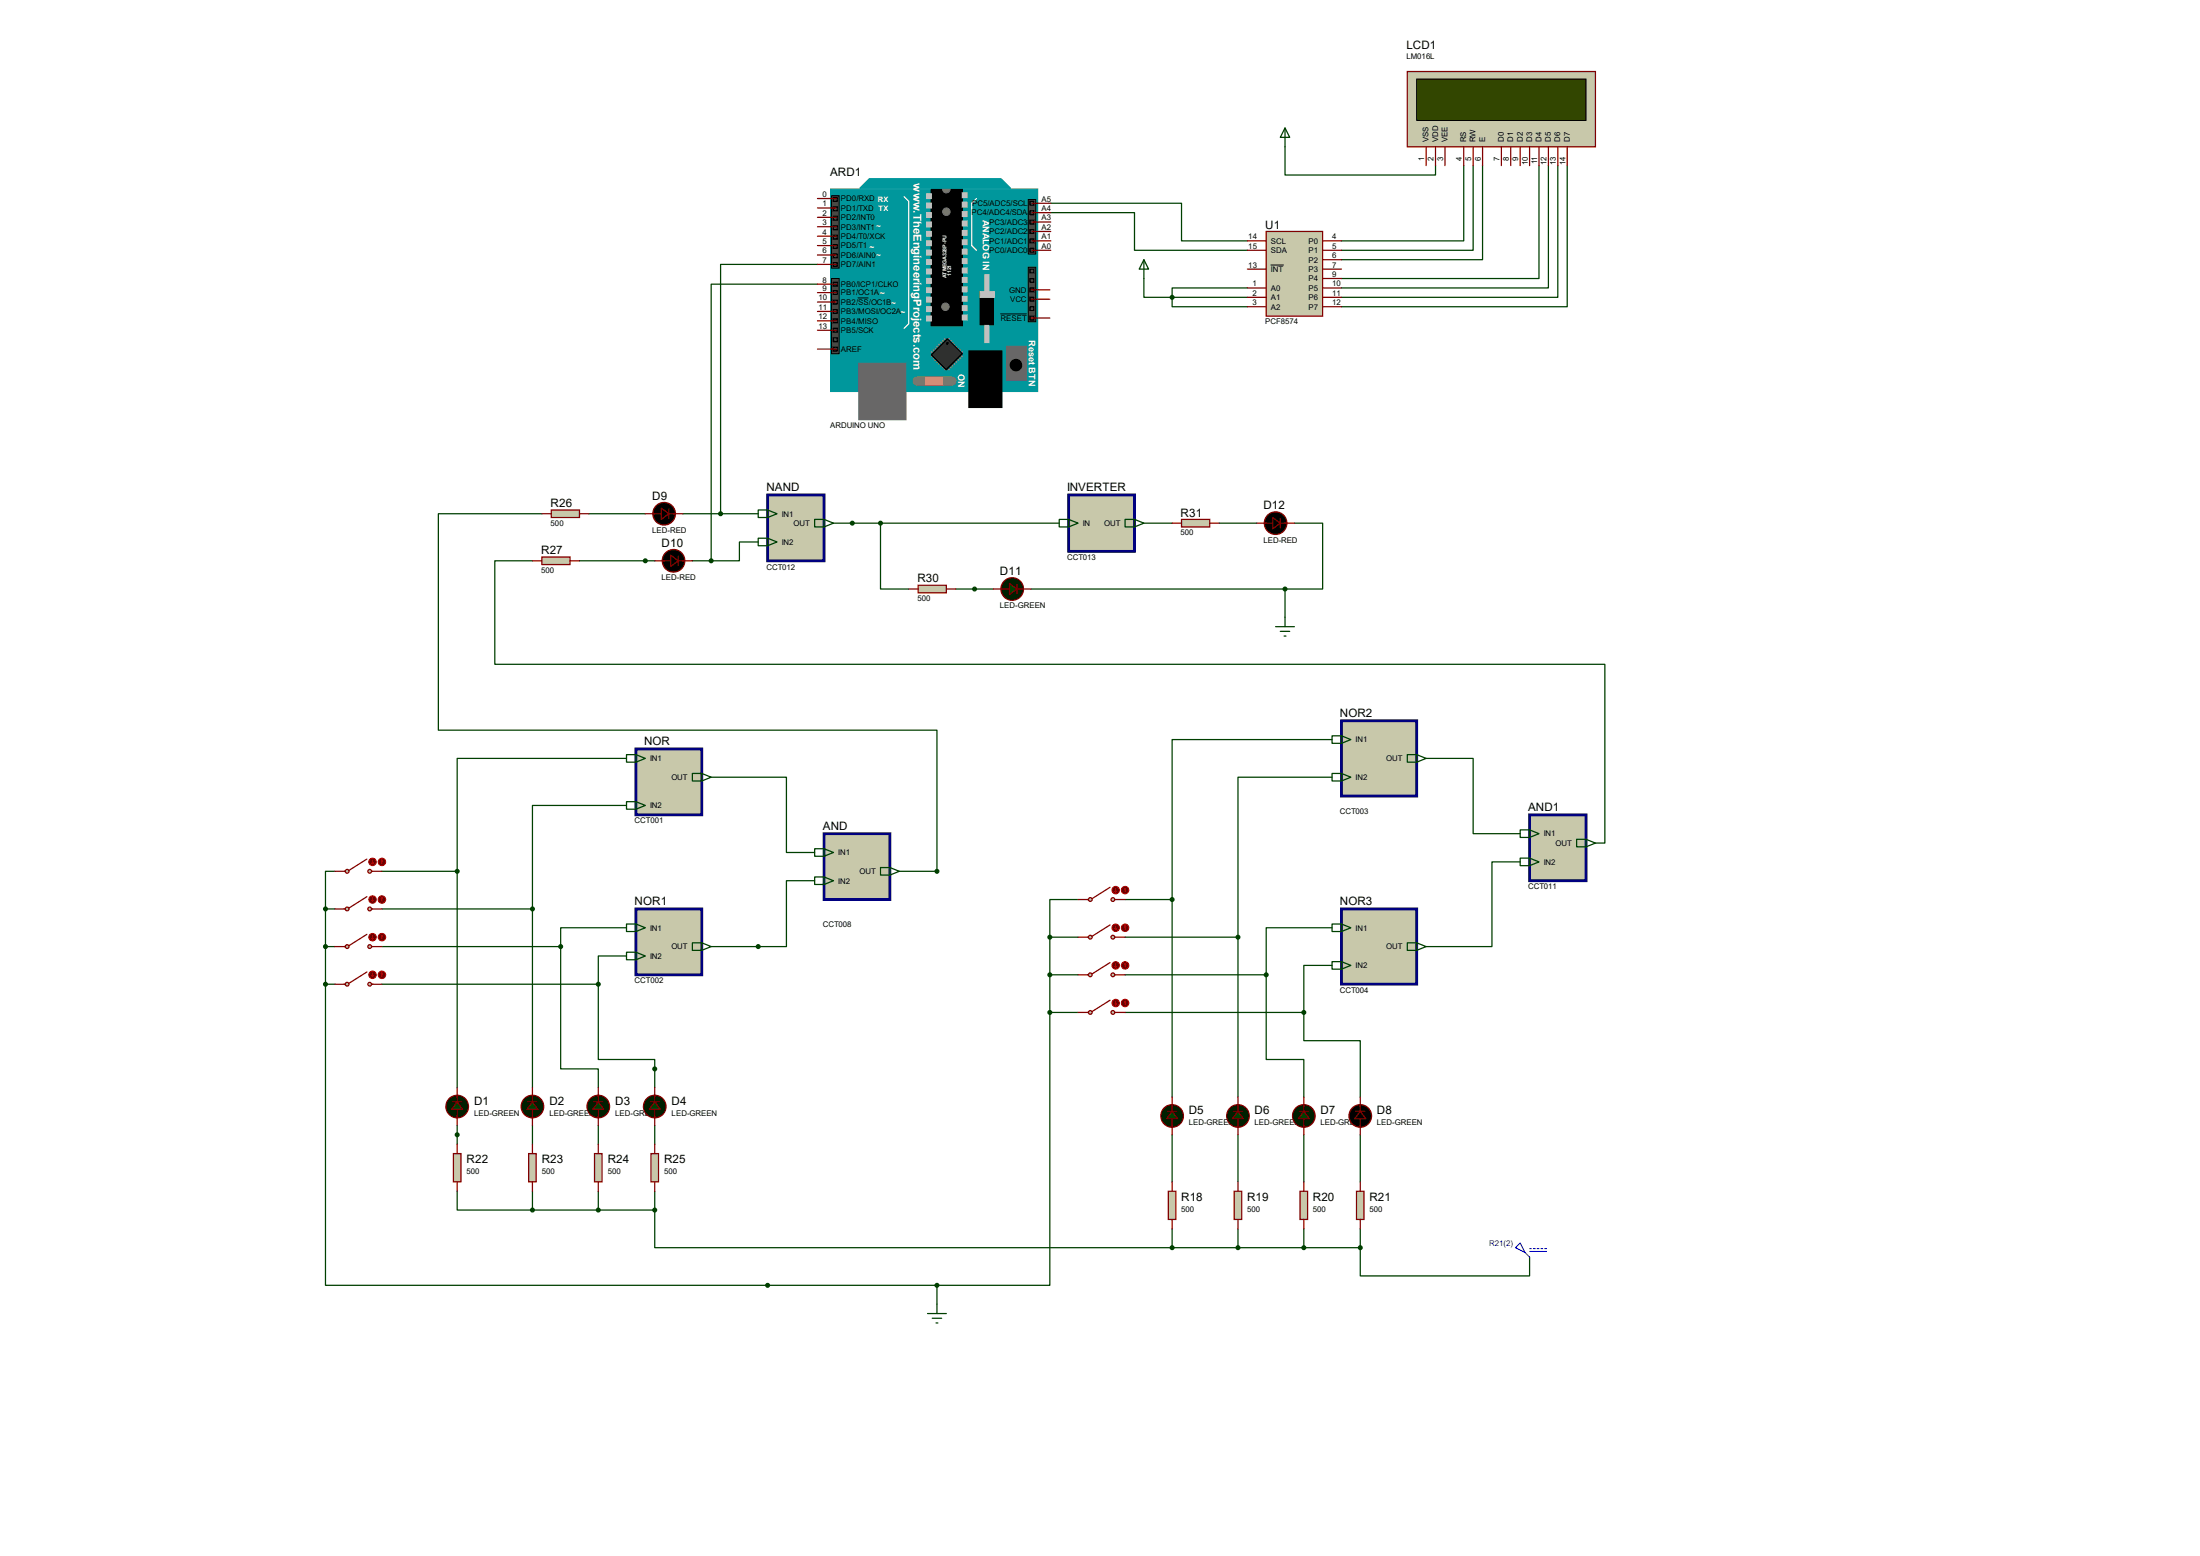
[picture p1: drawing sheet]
<svg xmlns="http://www.w3.org/2000/svg" width="297mm" height="210mm" viewBox="0 0 297 210" stroke-linecap="round" stroke-linejoin="round" font-family="sans-serif">
<g fill="none" stroke="#004000" stroke-width=".17">
<path d="M173.5 19.8v3.8h20.3v-1.2M110.4 35.7h-13.1v33.6M110.4 38.4h-14.4v37.3M141.9 27.4h17.6v5.1h8.9M141.9 28.7h11.3v5.1h15.2M154.4 37.6v2.5h3.8M168.4 38.9h-10.2v1.2M197.6 22.4v10.1h-16.5M198.9 22.4v11.4h-17.8M200.2 22.4v12.7h-19.1M207.8 22.4v15.2h-26.7M209 22.4v16.5h-27.9"/>
<path d="M210.3 22.4v17.7h-29.2M211.6 22.4v19h-30.5M158.2 40.1v1.3h10.2M158.2 40.1h10.2M71.9 75.7h-5.1v14h149.9v24.1h-1.3M73.2 69.3h-14v29.3h67.3v19h-5.1M78.2 75.7h10.2M79.5 69.3h7.6M92.2 69.3h10.2M93.5 75.7h2.5M102.4 73.2h-2.6v2.5h-3.8M112.5 70.6h30.5"/>
<path d="M118.9 70.6v8.9h3.8M129 79.5h5.1M139.2 79.5h34.3M154.4 70.6h3.8M164.6 70.6h5.1M173.5 79.5v3.8M174.8 70.6h3.8v8.9h-5.1M179.8 99.8h-21.6v21.6M45.2 117.6h-1.3v5.1M51.6 117.6h10.1M61.7 117.6v29.2M84.6 108.7h-12.7v14"/>
<path d="M84.6 102.4h-22.9v15.2M96 104.9h10.2v10.2h3.8M110 118.9h-3.8v8.9h-10.2M179.8 104.9h-12.7v21.6M192.5 102.4h6.4v10.1h6.3M205.2 116.3h-3.8v11.5h-8.9M43.9 132.8v40.7h82.6M43.9 122.7h1.3M43.9 127.8h1.3M43.9 132.8h1.3M43.9 122.7v10.1M51.6 122.7h20.3"/>
<path d="M51.6 127.8h24.1M51.6 132.8h29.2M71.9 122.7v24.1M75.7 127.8v16.5h5.1v2.5M80.8 132.8v10.2h7.6v3.8M84.6 125.2h-8.9v2.6M84.6 129h-3.8v3.8M141.7 136.7v36.8h-15.2M141.7 131.6h3.8M141.7 126.5h3.8M141.7 136.7h3.8M141.7 126.5v10.2"/>
<path d="M145.5 121.4h-3.8v5.1M151.9 121.4h6.3M151.9 131.6h19M151.9 126.5h15.2M151.9 136.7h24.1M158.2 121.4v26.7M167.1 126.5v21.6M170.9 131.6v11.4h5.1v5.1M176 136.7v3.8h7.6v7.6M179.8 125.2h-8.9v6.4M179.8 130.3h-3.8v6.4M61.7 151.9v2.5"/>
<path d="M71.9 151.9v2.5M80.8 151.9v2.5M88.4 151.9v2.5M158.2 153.2v6.3M167.1 153.2v6.3M176 153.2v6.3M183.6 153.2v6.3M61.7 160.8v2.5h10.2M71.9 160.8v2.5M71.9 163.3h16.5M80.8 160.8v2.5M88.4 163.3v5.1h69.8"/>
<path d="M88.4 160.8v2.5M126.5 173.5v2.5M158.2 165.9v2.5M158.2 168.4h25.4M167.1 165.9v2.5M176 165.9v2.5M183.6 168.4v3.8h22.9v-2.5M183.6 165.9v2.5"/>
</g>
<path d="M85.9 101.1h8.8v8.9h-8.8z" fill="#c8c8aa" stroke="#000080" stroke-width=".38"/>
<path d="M84.6 101.9h1.3l1.2 .5-1.2 .5h-1.3zM84.6 108.2h1.3l1.2 .5-1.2 .5h-1.3zM85.9 101.9v1M85.9 108.2v1M93.5 104.4h1.2l1.3 .5-1.3 .5h-1.2zM94.7 104.4v1" fill="none" stroke="#004000" stroke-width=".17"/>
<path d="M85.9 122.7h8.8v8.9h-8.8z" fill="#c8c8aa" stroke="#000080" stroke-width=".38"/>
<path d="M84.6 124.7h1.3l1.2 .5-1.2 .5h-1.3zM84.6 128.5h1.3l1.2 .5-1.2 .5h-1.3zM85.9 124.7v1M85.9 128.5v1M93.5 127.3h1.2l1.3 .5-1.3 .5h-1.2zM94.7 127.3v1" fill="none" stroke="#004000" stroke-width=".17"/>
<path d="M181.1 97.3h10.2v10.1h-10.2z" fill="#c8c8aa" stroke="#000080" stroke-width=".38"/>
<path d="M179.8 99.3h1.3l1.3 .5-1.3 .5h-1.3zM181.1 99.3v1M179.8 104.4h1.3l1.3 .5-1.3 .5h-1.3zM181.1 104.4v1M190 101.9h1.3l1.2 .5-1.2 .5h-1.3zM191.3 101.9v1" fill="none" stroke="#004000" stroke-width=".17"/>
<path d="M181.1 122.7h10.2v10.1h-10.2z" fill="#c8c8aa" stroke="#000080" stroke-width=".38"/>
<path d="M179.8 124.7h1.3l1.3 .5-1.3 .5h-1.3zM179.8 129.8h1.3l1.3 .5-1.3 .5h-1.3zM181.1 124.7v1M181.1 129.8v1M190 127.3h1.3l1.2 .5-1.2 .5h-1.3zM191.3 127.3v1" fill="none" stroke="#004000" stroke-width=".17"/>
<path d="M111.3 112.5h8.8v8.9h-8.8z" fill="#c8c8aa" stroke="#000080" stroke-width=".38"/>
<path d="M110 114.6h1.3l1.2 .5-1.2 .5h-1.3zM110 118.4h1.3l1.2 .5-1.2 .5h-1.3zM111.3 114.6v1M111.3 118.4v1M118.9 117.1h1.2l1.3 .5-1.3 .5h-1.2zM120.1 117.1v1" fill="none" stroke="#004000" stroke-width=".17"/>
<path d="M206.5 110h7.6v8.9h-7.6z" fill="#c8c8aa" stroke="#000080" stroke-width=".38"/>
<path d="M205.2 112h1.3l1.3 .5-1.3 .5h-1.3zM205.2 115.8h1.3l1.3 .5-1.3 .5h-1.3zM206.5 112v1M206.5 115.8v1M212.9 113.3h1.2l1.3 .5-1.3 .5h-1.2zM214.1 113.3v1" fill="none" stroke="#004000" stroke-width=".17"/>
<path d="M103.6 66.8h7.7v8.9h-7.7z" fill="#c8c8aa" stroke="#000080" stroke-width=".38"/>
<path d="M102.4 68.8h1.2l1.3 .5-1.3 .5h-1.2zM102.4 72.6h1.2l1.3 .6-1.3 .5h-1.2zM103.6 68.8v1M103.6 72.6v1.1M110 70.1h1.3l1.2 .5-1.2 .5h-1.3zM111.3 70.1v1" fill="none" stroke="#004000" stroke-width=".17"/>
<circle cx="61.7" cy="149.4" r="1.52" fill="#002000" stroke="#800000" stroke-width=".17"/>
<path d="M61.1 148.7h1.3M61.7 147.8v.9M61.7 149.7v1.2" fill="none" stroke="#800000" stroke-width=".17"/>
<path d="M61.7 148.7l.8 1h-1.5z" fill="#004000" stroke="#800000" stroke-width=".17"/>
<path d="M61.7 146.8v1.3M61.7 150.6v1.3" fill="none" stroke="#800000" stroke-width=".17"/>
<circle cx="71.9" cy="149.4" r="1.52" fill="#002000" stroke="#800000" stroke-width=".17"/>
<path d="M71.2 148.7h1.3M71.9 147.8v.9M71.9 149.7v1.2" fill="none" stroke="#800000" stroke-width=".17"/>
<path d="M71.9 148.7l.7 1h-1.5z" fill="#004000" stroke="#800000" stroke-width=".17"/>
<path d="M71.9 146.8v1.3M71.9 150.6v1.3" fill="none" stroke="#800000" stroke-width=".17"/>
<circle cx="80.8" cy="149.4" r="1.52" fill="#002000" stroke="#800000" stroke-width=".17"/>
<path d="M80.1 148.7h1.3M80.8 147.8v.9M80.8 149.7v1.2" fill="none" stroke="#800000" stroke-width=".17"/>
<path d="M80.8 148.7l.7 1h-1.5z" fill="#004000" stroke="#800000" stroke-width=".17"/>
<path d="M80.8 146.8v1.3M80.8 150.6v1.3" fill="none" stroke="#800000" stroke-width=".17"/>
<circle cx="88.4" cy="149.4" r="1.52" fill="#002000" stroke="#800000" stroke-width=".17"/>
<path d="M87.8 148.7h1.2M88.4 147.8v.9M88.4 149.7v1.2" fill="none" stroke="#800000" stroke-width=".17"/>
<path d="M88.4 148.7l.8 1h-1.6z" fill="#004000" stroke="#800000" stroke-width=".17"/>
<path d="M88.4 146.8v1.3M88.4 150.6v1.3" fill="none" stroke="#800000" stroke-width=".17"/>
<circle cx="158.2" cy="150.6" r="1.52" fill="#002000" stroke="#800000" stroke-width=".17"/>
<path d="M157.6 150h1.3M158.2 149.1v.9M158.2 151v1.1" fill="none" stroke="#800000" stroke-width=".17"/>
<path d="M158.2 150l.8 1h-1.5z" fill="#004000" stroke="#800000" stroke-width=".17"/>
<path d="M158.2 148.1v1.3M158.2 151.9v1.3" fill="none" stroke="#800000" stroke-width=".17"/>
<circle cx="167.1" cy="150.6" r="1.52" fill="#002000" stroke="#800000" stroke-width=".17"/>
<path d="M166.5 150h1.3M167.1 149.1v.9M167.1 151v1.1" fill="none" stroke="#800000" stroke-width=".17"/>
<path d="M167.1 150l.8 1h-1.5z" fill="#004000" stroke="#800000" stroke-width=".17"/>
<path d="M167.1 148.1v1.3M167.1 151.9v1.3" fill="none" stroke="#800000" stroke-width=".17"/>
<circle cx="176" cy="150.6" r="1.52" fill="#002000" stroke="#800000" stroke-width=".17"/>
<path d="M175.4 150h1.3M176 149.1v.9M176 151v1.1" fill="none" stroke="#800000" stroke-width=".17"/>
<path d="M176 150l.8 1h-1.5z" fill="#004000" stroke="#800000" stroke-width=".17"/>
<path d="M176 148.1v1.3M176 151.9v1.3M183 150h1.3M183.6 148.1v1.9M183.6 151v2.2" fill="none" stroke="#800000" stroke-width=".17"/>
<g fill="#000" stroke="#800000" stroke-width=".17">
<path d="M183.6 150l.8 1h-1.5z"/>
<circle cx="183.6" cy="150.6" r="1.52"/>
</g>
<path d="M157.7 160.8h1v3.8h-1z" fill="#c8c8aa" stroke="#800000" stroke-width=".17"/>
<path d="M158.2 159.5v1.3M158.2 164.6v1.3" fill="none" stroke="#800000" stroke-width=".17"/>
<path d="M166.6 160.8h1v3.8h-1z" fill="#c8c8aa" stroke="#800000" stroke-width=".17"/>
<path d="M167.1 159.5v1.3M167.1 164.6v1.3" fill="none" stroke="#800000" stroke-width=".17"/>
<path d="M175.5 160.8h1v3.8h-1z" fill="#c8c8aa" stroke="#800000" stroke-width=".17"/>
<path d="M176 159.5v1.3M176 164.6v1.3" fill="none" stroke="#800000" stroke-width=".17"/>
<path d="M183.1 160.8h1v3.8h-1z" fill="#c8c8aa" stroke="#800000" stroke-width=".17"/>
<path d="M183.6 159.5v1.3M183.6 164.6v1.3" fill="none" stroke="#800000" stroke-width=".17"/>
<path d="M61.2 155.7h1v3.8h-1z" fill="#c8c8aa" stroke="#800000" stroke-width=".17"/>
<path d="M61.7 154.4v1.3M61.7 159.5v1.3" fill="none" stroke="#800000" stroke-width=".17"/>
<path d="M71.4 155.7h1v3.8h-1z" fill="#c8c8aa" stroke="#800000" stroke-width=".17"/>
<path d="M71.9 154.4v1.3M71.9 159.5v1.3" fill="none" stroke="#800000" stroke-width=".17"/>
<path d="M80.3 155.7h1v3.8h-1z" fill="#c8c8aa" stroke="#800000" stroke-width=".17"/>
<path d="M80.8 154.4v1.3M80.8 159.5v1.3" fill="none" stroke="#800000" stroke-width=".17"/>
<path d="M87.9 155.7h1v3.8h-1z" fill="#c8c8aa" stroke="#800000" stroke-width=".17"/>
<path d="M88.4 154.4v1.3M88.4 159.5v1.3" fill="none" stroke="#800000" stroke-width=".17"/>
<g fill="#004000" stroke="#004000" stroke-width=".17">
<circle cx="80.8" cy="163.3" r=".25"/>
<circle cx="71.9" cy="163.3" r=".25"/>
<circle cx="176" cy="168.4" r=".25"/>
<circle cx="167.1" cy="168.4" r=".25"/>
</g>
<g fill="#c8c8aa" stroke="#800000" stroke-width=".17">
<circle cx="49.9" cy="117.6" r=".25"/>
<circle cx="46.9" cy="117.6" r=".25"/>
</g>
<path d="M45.2 117.6h1.4M49.5 116l-2.4 1.5M50.2 117.6h1.4" fill="none" stroke="#800000" stroke-width=".17"/>
<circle cx="50.3" cy="116.3" r=".51" fill="#400000" stroke="#f00" stroke-width=".14"/>
<path d="M50.2 116.5l.1 .1M50.3 116.1v.5M50.4 116.5l-.1 .1" fill="none" stroke="#f00" stroke-width=".14"/>
<circle cx="51.6" cy="116.3" r=".51" fill="#400000" stroke="#f00" stroke-width=".14"/>
<path d="M51.6 116.1l-.2 .1M51.6 116.1l.1 .1M51.6 116.1v.5" fill="none" stroke="#f00" stroke-width=".14"/>
<g fill="#c8c8aa" stroke="#800000" stroke-width=".17">
<circle cx="49.9" cy="122.7" r=".25"/>
<circle cx="46.9" cy="122.7" r=".25"/>
</g>
<path d="M45.2 122.7h1.4M49.5 121l-2.4 1.6M50.2 122.7h1.4" fill="none" stroke="#800000" stroke-width=".17"/>
<circle cx="50.3" cy="121.4" r=".51" fill="#400000" stroke="#f00" stroke-width=".14"/>
<path d="M50.2 121.5l.1 .2M50.3 121.2v.5M50.4 121.5l-.1 .2" fill="none" stroke="#f00" stroke-width=".14"/>
<circle cx="51.6" cy="121.4" r=".51" fill="#400000" stroke="#f00" stroke-width=".14"/>
<path d="M51.6 121.2l-.2 .1M51.6 121.2l.1 .1M51.6 121.2v.5" fill="none" stroke="#f00" stroke-width=".14"/>
<g fill="#c8c8aa" stroke="#800000" stroke-width=".17">
<circle cx="49.9" cy="127.8" r=".25"/>
<circle cx="46.9" cy="127.8" r=".25"/>
</g>
<path d="M45.2 127.8h1.4M49.5 126.1l-2.4 1.5M50.2 127.8h1.4" fill="none" stroke="#800000" stroke-width=".17"/>
<circle cx="50.3" cy="126.5" r=".51" fill="#400000" stroke="#f00" stroke-width=".14"/>
<path d="M50.2 126.6l.1 .1M50.3 126.2v.5M50.4 126.6l-.1 .1" fill="none" stroke="#f00" stroke-width=".14"/>
<circle cx="51.6" cy="126.5" r=".51" fill="#400000" stroke="#f00" stroke-width=".14"/>
<path d="M51.6 126.2l-.2 .2M51.6 126.2l.1 .2M51.6 126.2v.5" fill="none" stroke="#f00" stroke-width=".14"/>
<g fill="#c8c8aa" stroke="#800000" stroke-width=".17">
<circle cx="49.9" cy="132.8" r=".25"/>
<circle cx="46.9" cy="132.8" r=".25"/>
</g>
<path d="M45.2 132.8h1.4M49.5 131.2l-2.4 1.5M50.2 132.8h1.4" fill="none" stroke="#800000" stroke-width=".17"/>
<circle cx="50.3" cy="131.6" r=".51" fill="#400000" stroke="#f00" stroke-width=".14"/>
<path d="M50.2 131.7l.1 .1M50.3 131.3v.5M50.4 131.7l-.1 .1" fill="none" stroke="#f00" stroke-width=".14"/>
<circle cx="51.6" cy="131.6" r=".51" fill="#400000" stroke="#f00" stroke-width=".14"/>
<path d="M51.6 131.3l-.2 .1M51.6 131.3l.1 .1M51.6 131.3v.5" fill="none" stroke="#f00" stroke-width=".14"/>
<g fill="#c8c8aa" stroke="#800000" stroke-width=".17">
<circle cx="150.2" cy="126.5" r=".25"/>
<circle cx="147.2" cy="126.5" r=".25"/>
</g>
<path d="M145.5 126.5h1.4M149.9 124.8l-2.5 1.6M150.5 126.5h1.4" fill="none" stroke="#800000" stroke-width=".17"/>
<circle cx="150.6" cy="125.2" r=".51" fill="#400000" stroke="#f00" stroke-width=".14"/>
<path d="M150.5 125.3l.1 .2M150.6 125v.5M150.7 125.3l-.1 .2" fill="none" stroke="#f00" stroke-width=".14"/>
<circle cx="151.9" cy="125.2" r=".51" fill="#400000" stroke="#f00" stroke-width=".14"/>
<path d="M151.9 125l-.1 .1M151.9 125l.1 .1M151.9 125v.5" fill="none" stroke="#f00" stroke-width=".14"/>
<g fill="#c8c8aa" stroke="#800000" stroke-width=".17">
<circle cx="150.2" cy="131.6" r=".25"/>
<circle cx="147.2" cy="131.6" r=".25"/>
</g>
<path d="M145.5 131.6h1.4M149.9 129.9l-2.5 1.5M150.5 131.6h1.4" fill="none" stroke="#800000" stroke-width=".17"/>
<circle cx="150.6" cy="130.3" r=".51" fill="#400000" stroke="#f00" stroke-width=".14"/>
<path d="M150.5 130.4l.1 .2M150.6 130v.6M150.7 130.4l-.1 .2" fill="none" stroke="#f00" stroke-width=".14"/>
<circle cx="151.9" cy="130.3" r=".51" fill="#400000" stroke="#f00" stroke-width=".14"/>
<path d="M151.9 130l-.1 .2M151.9 130l.1 .2M151.9 130v.6" fill="none" stroke="#f00" stroke-width=".14"/>
<g fill="#c8c8aa" stroke="#800000" stroke-width=".17">
<circle cx="150.2" cy="136.7" r=".25"/>
<circle cx="147.2" cy="136.7" r=".25"/>
</g>
<path d="M145.5 136.7h1.4M149.9 135l-2.5 1.5M150.5 136.7h1.4" fill="none" stroke="#800000" stroke-width=".17"/>
<circle cx="150.6" cy="135.4" r=".51" fill="#400000" stroke="#f00" stroke-width=".14"/>
<path d="M150.5 135.5l.1 .1M150.6 135.1v.5M150.7 135.5l-.1 .1" fill="none" stroke="#f00" stroke-width=".14"/>
<circle cx="151.9" cy="135.4" r=".51" fill="#400000" stroke="#f00" stroke-width=".14"/>
<path d="M151.9 135.1l-.1 .2M151.9 135.1l.1 .2M151.9 135.1v.5" fill="none" stroke="#f00" stroke-width=".14"/>
<g fill="#c8c8aa" stroke="#800000" stroke-width=".17">
<circle cx="150.2" cy="121.4" r=".25"/>
<circle cx="147.2" cy="121.4" r=".25"/>
</g>
<path d="M149.9 119.8l-2.5 1.5M145.5 121.4h1.4M150.5 121.4h1.4" fill="none" stroke="#800000" stroke-width=".17"/>
<circle cx="150.6" cy="120.1" r=".51" fill="#400000" stroke="#f00" stroke-width=".14"/>
<path d="M150.6 119.9v.5M150.5 120.3l.1 .1M150.7 120.3l-.1 .1" fill="none" stroke="#f00" stroke-width=".14"/>
<circle cx="151.9" cy="120.1" r=".51" fill="#400000" stroke="#f00" stroke-width=".14"/>
<path d="M151.9 119.9l-.1 .1M151.9 119.9l.1 .1M151.9 119.9v.5" fill="none" stroke="#f00" stroke-width=".14"/>
<g fill="#004000" stroke="#004000" stroke-width=".17">
<circle cx="71.9" cy="122.7" r=".25"/>
<circle cx="75.7" cy="127.8" r=".25"/>
<circle cx="80.8" cy="132.8" r=".25"/>
<circle cx="43.9" cy="122.7" r=".25"/>
<circle cx="43.9" cy="127.8" r=".25"/>
<circle cx="158.2" cy="121.4" r=".25"/>
<circle cx="170.9" cy="131.6" r=".25"/>
<circle cx="167.1" cy="126.5" r=".25"/>
<circle cx="176" cy="136.7" r=".25"/>
<circle cx="141.7" cy="131.6" r=".25"/>
<circle cx="141.7" cy="126.5" r=".25"/>
</g>
<path d="M73.2 75.2h3.8v1h-3.8z" fill="#c8c8aa" stroke="#800000" stroke-width=".17"/>
<path d="M71.9 75.7h1.3M77 75.7h1.2" fill="none" stroke="#800000" stroke-width=".17"/>
<path d="M144.3 66.8h8.9v7.6h-8.9z" fill="#c8c8aa" stroke="#000080" stroke-width=".38"/>
<path d="M143 70.1h1.3l1.2 .5-1.2 .5h-1.3zM144.3 70.1v1M151.9 70.1h1.3l1.2 .5-1.2 .5h-1.3zM153.2 70.1v1" fill="none" stroke="#004000" stroke-width=".17"/>
<g fill="#000" stroke="#800000" stroke-width=".17">
<path d="M90.6 74.9l1 .8-1 .8z"/>
<circle cx="90.9" cy="75.7" r="1.52"/>
</g>
<path d="M88.4 75.7h2.2M91.6 75.1v1.2M91.6 75.7h1.9" fill="none" stroke="#800000" stroke-width=".17"/>
<path d="M124 79h3.8v1h-3.8z" fill="#c8c8aa" stroke="#800000" stroke-width=".17"/>
<path d="M122.7 79.5h1.3M127.8 79.5h1.2" fill="none" stroke="#800000" stroke-width=".17"/>
<path d="M159.5 70.1h3.8v1h-3.8z" fill="#c8c8aa" stroke="#800000" stroke-width=".17"/>
<path d="M158.2 70.6h1.3M163.3 70.6h1.3" fill="none" stroke="#800000" stroke-width=".17"/>
<circle cx="118.9" cy="70.6" r=".25" fill="#004000" stroke="#004000" stroke-width=".17"/>
<circle cx="136.7" cy="79.5" r="1.52" fill="#002000" stroke="#800000" stroke-width=".17"/>
<path d="M135.1 79.5h1.2M137.3 78.9v1.2M137.3 79.5h.9" fill="none" stroke="#800000" stroke-width=".17"/>
<path d="M136.3 78.7l1 .8-1 .8z" fill="#004000" stroke="#800000" stroke-width=".17"/>
<path d="M134.1 79.5h1.3M137.9 79.5h1.3M169.7 70.6h2.1M172.8 70v1.2M172.8 70.6h2" fill="none" stroke="#800000" stroke-width=".17"/>
<g fill="#000" stroke="#800000" stroke-width=".17">
<path d="M171.8 69.8l1 .8-1 .8z"/>
<circle cx="172.2" cy="70.6" r="1.52"/>
</g>
<path d="M172.2 84.6h2.6M172.8 85.2h1.3M173.4 85.9h.2M173.5 83.3v1.3M125.2 177.3h2.6M125.9 177.9h1.2M126.4 178.6h.2M126.5 176v1.3" fill="none" stroke="#004000" stroke-width=".17"/>
<g fill="#004000" stroke="#004000" stroke-width=".17">
<circle cx="173.5" cy="79.5" r=".25"/>
<circle cx="158.2" cy="168.4" r=".25"/>
<circle cx="88.4" cy="163.3" r=".25"/>
<circle cx="141.7" cy="136.7" r=".25"/>
<circle cx="126.5" cy="173.5" r=".25"/>
<circle cx="43.9" cy="132.8" r=".25"/>
<circle cx="102.4" cy="127.8" r=".25"/>
<circle cx="183.6" cy="168.4" r=".25"/>
<circle cx="61.7" cy="117.6" r=".25"/>
<circle cx="131.6" cy="79.5" r=".25"/>
<circle cx="115.1" cy="70.6" r=".25"/>
<circle cx="87.1" cy="75.7" r=".25"/>
</g>
<path d="M204.6 168.4l.6-.6 .7 1.2zM205.9 169l.6 .7M206.5 168.5h.3M206.5 168.9h2.3M207 168.5h.3M207.5 168.5h.3M208 168.5h.3M208.5 168.5h.3" fill="none" stroke="#0000c0" stroke-width=".14"/>
<path d="M112.1 25.5h28v27.3h-28z" fill="#00979c" stroke="#00979c" stroke-width=".17"/>
<g fill="#686767" stroke="#686767" stroke-width=".17">
<path d="M116 49h6.3v7.6h-6.3z"/>
<path d="M135.9 46.7h2.7v4.6h-2.7z"/>
</g>
<g fill="#000" stroke="#000" stroke-width=".17">
<path d="M125.7 25.5h4.2v18.4h-4.2zM132.3 39.4h1.8v4.4h-1.8zM130.8 47.4h4.5v7.6h-4.5z"/>
<circle cx="137.2" cy="49.3" r=".76"/>
</g>
<path d="M122 26.5l.7 .7v16.5l-.7 .6M131.8 26.8l-.6 .6v5.7l.6 .7" fill="none" stroke="#fff" stroke-width=".17"/>
<g fill="#c0c0c0" stroke="#c0c0c0" stroke-width=".17">
<path d="M125.1 42.7h.6v.6h-.6z"/>
<path d="M125.1 41.4h.6v.6h-.6z"/>
<path d="M125.1 40.1h.6v.7h-.6z"/>
<path d="M125.1 38.9h.6v.6h-.6z"/>
<path d="M125.1 37.6h.6v.6h-.6z"/>
<path d="M125.1 36.3h.6v.7h-.6z"/>
<path d="M125.1 35.1h.6v.6h-.6z"/>
<path d="M125.1 33.8h.6v.6h-.6z"/>
<path d="M125.1 32.5h.6v.6h-.6z"/>
<path d="M125.1 31.2h.6v.7h-.6z"/>
<path d="M125.1 30h.6v.6h-.6z"/>
<path d="M125.1 28.7h.6v.6h-.6z"/>
<path d="M125.1 27.4h.6v.7h-.6z"/>
<path d="M125.1 26.2h.6v.6h-.6z"/>
<path d="M129.9 42.5h.7v.7h-.7z"/>
<path d="M129.9 41.3h.7v.6h-.7z"/>
<path d="M129.9 40h.7v.6h-.7z"/>
<path d="M129.9 38.7h.7v.7h-.7z"/>
<path d="M129.9 37.5h.7v.6h-.7z"/>
<path d="M129.9 36.2h.7v.6h-.7z"/>
<path d="M129.9 34.9h.7v.7h-.7z"/>
<path d="M129.9 33.7h.7v.6h-.7z"/>
<path d="M129.9 32.4h.7v.6h-.7z"/>
<path d="M129.9 31.1h.7v.6h-.7z"/>
<path d="M129.9 29.8h.7v.7h-.7z"/>
<path d="M129.9 28.6h.7v.6h-.7z"/>
<path d="M129.9 27.3h.7v.6h-.7z"/>
<path d="M129.9 26h.7v.7h-.7z"/>
<path d="M132.3 39.4h1.9v.7h-1.9z"/>
<path d="M133 43.9h.5v2.3h-.5z"/>
<path d="M133 37.1h.5v2.3h-.5z"/>
</g>
<path d="M123.8 51.4h4.7" fill="none" stroke="#757575" stroke-width="1.3"/>
<path d="M125 50.9h2.3v1h-2.3z" fill="#ff8000" stroke="#ff8000" stroke-width=".17"/>
<g fill="none" stroke="#808080" stroke-width=".21">
<path d="M125.7 47.5l.3 .3M126 47.2l.2 .3M126 47.9l-.3 .2M126.2 47l.3 .2M126.2 48.1l-.2 .3M126.5 46.7l.2 .3M126.5 48.4l-.3 .2M126.7 46.5l.3 .2M126.7 48.6l-.2 .3M127 46.2l.3 .3M127 48.9l-.3 .2M127.3 46l.2 .2"/>
<path d="M127.3 49.1l-.3 .3M127.5 45.7l.3 .3M127.5 49.4l-.2 .3M127.8 49.7l-.3 .2M127.9 49.7l.2 .2M128.1 49.4l.3 .3M128.1 45.7l-.2 .3M128.4 49.1l.3 .3M128.4 46l-.3 .2M128.7 48.9l.2 .2M128.7 46.2l-.3 .3M128.9 48.6l.3 .3"/>
<path d="M128.9 46.5l-.2 .2M129.2 48.4l.2 .2M129.2 46.7l-.3 .3M129.4 48.1l.3 .3M129.4 47l-.2 .2M129.7 47.9l.2 .2M129.7 47.2l-.3 .3M129.9 47.5l-.2 .3"/>
</g>
<path d="M127.9 45.7l2 2.1-2.1 2.1-2.1-2z" fill="#2c2c2c" stroke="#000" stroke-width=".17"/>
<circle cx="127.9" cy="46.4" r=".13" fill="#000" stroke="#000" stroke-width=".14"/>
<path d="M112.3 37.6h1v10.2h-1z" fill="#464646" stroke="#000" stroke-width=".14"/>
<circle cx="127.8" cy="28.6" r=".51" fill="#757575" stroke="#757575" stroke-width=".14"/>
<g fill="#464646" stroke="#000" stroke-width=".17">
<path d="M112.5 46.9h.5v.5h-.5z"/>
<path d="M112.5 44.3h.5v.5h-.5z"/>
<path d="M112.5 43.1h.5v.5h-.5z"/>
<path d="M112.5 41.8h.5v.5h-.5z"/>
<path d="M112.5 40.5h.5v.5h-.5z"/>
<path d="M112.5 39.2h.5v.6h-.5z"/>
<path d="M112.5 45.6h.5v.5h-.5z"/>
<path d="M112.5 38.1h.5v.5h-.5z"/>
</g>
<g fill="#757575" stroke="#757575" stroke-width=".14">
<circle cx="127.6" cy="41.4" r=".51"/>
<circle cx="127.8" cy="25.5" r=".51"/>
</g>
<path d="M117.3 24.1h17.8l1.3 1.3h-20.3z" fill="#00979c" stroke="#00979c" stroke-width=".17"/>
<g fill="#464646" stroke="#000" stroke-width=".14">
<path d="M138.8 36.1h1v7.3h-1z"/>
<path d="M112.3 26.4h1v9.8h-1z"/>
<path d="M138.8 26.9h1v7.4h-1z"/>
</g>
<g fill="#464646" stroke="#000" stroke-width=".17">
<path d="M139.1 41.4h.5v.5h-.5z"/>
<path d="M139.1 38.9h.5v.5h-.5z"/>
<path d="M139.1 36.3h.5v.5h-.5z"/>
<path d="M139.1 37.6h.5v.5h-.5z"/>
<path d="M139.1 40.1h.5v.5h-.5z"/>
<path d="M139.1 42.7h.5v.5h-.5z"/>
<path d="M112.5 35.4h.5v.5h-.5z"/>
<path d="M112.5 34.3h.5v.5h-.5z"/>
<path d="M112.5 33h.5v.5h-.5z"/>
<path d="M112.5 31.7h.5v.6h-.5z"/>
<path d="M112.5 30.5h.5v.5h-.5z"/>
<path d="M112.5 29.2h.5v.5h-.5z"/>
<path d="M112.5 27.9h.5v.5h-.5z"/>
<path d="M112.5 26.7h.5v.5h-.5z"/>
<path d="M139.1 33.5h.5v.5h-.5z"/>
<path d="M139.1 32.3h.5v.5h-.5z"/>
<path d="M139.1 31h.5v.5h-.5z"/>
<path d="M139.1 29.7h.5v.5h-.5z"/>
<path d="M139.1 28.4h.5v.6h-.5z"/>
<path d="M139.1 27.2h.5v.5h-.5z"/>
</g>
<g fill="none" stroke="#800000" stroke-width=".17">
<path d="M110.4 26.8h2.5M110.4 28.1h2.5M110.4 29.3h2.5M110.4 30.6h2.5M110.4 31.9h2.5M110.4 33.1h2.5M110.4 34.4h2.5M110.4 35.7h2.5M110.4 38.4h2.5M110.4 39.5h2.5M139.2 39.1h2.5M139.3 27.4h2.6"/>
<path d="M139.3 28.7h2.6M139.3 30h2.6M139.3 31.2h2.6M139.3 32.5h2.6M139.3 33.8h2.6M110.4 40.8h2.5M110.4 42h2.5M110.4 43.3h2.5M110.4 44.6h2.5M110.4 47.1h2.5M139.2 42.9h2.5M139.2 40.4h2.5"/>
</g>
<path d="M115.8 40.2h1.4M135.1 42.4h3.5" fill="none" stroke="#000" stroke-width=".14"/>
<g fill="#004000" stroke="#004000" stroke-width=".17">
<circle cx="97.3" cy="69.3" r=".25"/>
<circle cx="96" cy="75.7" r=".25"/>
</g>
<path d="M74.4 68.8h3.8v1h-3.8z" fill="#c8c8aa" stroke="#800000" stroke-width=".17"/>
<path d="M73.2 69.3h1.2M78.2 69.3h1.3M87.1 69.3h2.2M90.3 69.3h1.9M90.3 68.7v1.3" fill="none" stroke="#800000" stroke-width=".17"/>
<g fill="#000" stroke="#800000" stroke-width=".17">
<path d="M89.3 68.6l1 .7-1 .8z"/>
<circle cx="89.7" cy="69.3" r="1.52"/>
</g>
<g fill="#004000" stroke="#004000" stroke-width=".17">
<circle cx="126.5" cy="117.6" r=".25"/>
<circle cx="61.7" cy="153.2" r=".25"/>
</g>
<path d="M170.9 31.2h7.7v11.5h-7.7z" fill="#c8c8aa" stroke="#800000" stroke-width=".17"/>
<g fill="none" stroke="#800000" stroke-width=".17">
<path d="M168.4 32.5h2.5M168.4 33.8h2.5M168.4 36.3h2.5M168.4 38.9h2.5M178.6 32.5h2.5M178.6 33.8h2.5M178.6 36.3h2.5M178.6 38.9h2.5M178.6 35.1h2.5M178.6 37.6h2.5M168.4 40.1h2.5M168.4 41.4h2.5"/>
<path d="M178.6 40.1h2.5M178.6 41.4h2.5"/>
</g>
<path d="M171.6 35.8h1.7" fill="none" stroke="#000" stroke-width=".14"/>
<path d="M190 9.7h25.4v10.1h-25.4z" fill="#c8c8aa" stroke="#800000" stroke-width=".17"/>
<path d="M191.3 10.7h22.8v5.6h-22.8z" fill="#324600" stroke="#000" stroke-width=".14"/>
<g fill="none" stroke="#800000" stroke-width=".17">
<path d="M192.5 19.8v2.6M193.8 19.8v2.6M195.1 19.8v2.6M197.6 19.8v2.6M198.9 19.8v2.6M200.2 19.8v2.6M202.7 19.8v2.6M204 19.8v2.6M205.2 19.8v2.6M206.5 19.8v2.6M207.8 19.8v2.6M209 19.8v2.6"/>
<path d="M210.3 19.8v2.6M211.6 19.8v2.6"/>
</g>
<path d="M173.5 17.3l.6 1.2h-1.3zM173.5 17.3v2.5M154.4 35.1l.7 1.2h-1.3zM154.4 35.1v2.5" fill="none" stroke="#004000" stroke-width=".17"/>
<g fill="#004000" stroke="#004000" stroke-width=".17">
<circle cx="158.2" cy="40.1" r=".25"/>
<circle cx="88.4" cy="144.3" r=".25"/>
<circle cx="103.6" cy="173.5" r=".25"/>
</g>
<g font-size="1.6">
<text x="189.9" y="6.6">LCD1</text>
<text x="112.1" y="23.7">ARD1</text>
<text x="170.8" y="30.9">U1</text>
<text x="74.3" y="68.5">R26</text>
<text x="88.1" y="67.4">D9</text>
<text x="103.5" y="66.3">NAND</text>
<text x="144.1" y="66.3">INVERTER</text>
<text x="159.4" y="69.7">R31</text>
<text x="170.6" y="68.7">D12</text>
<text x="73.1" y="74.8">R27</text>
<text x="89.3" y="73.8">D10</text>
<text x="135" y="77.6">D11</text>
<text x="123.9" y="78.6">R30</text>
<text x="87" y="100.6">NOR</text>
<text x="180.9" y="96.8">NOR2</text>
<text x="111.1" y="112">AND</text>
<text x="206.3" y="109.5">AND1</text>
<text x="85.7" y="122.2">NOR1</text>
<text x="180.9" y="122.2">NOR3</text>
<text x="64" y="149.1">D1</text>
<text x="74.2" y="149.1">D2</text>
<text x="83.1" y="149.1">D3</text>
<text x="90.7" y="149.1">D4</text>
<text x="160.5" y="150.4">D5</text>
<text x="169.4" y="150.4">D6</text>
<text x="178.3" y="150.4">D7</text>
<text x="185.9" y="150.4">D8</text>
<text x="63" y="157">R22</text>
<text x="73.2" y="157">R23</text>
<text x="82" y="157">R24</text>
<text x="89.7" y="157">R25</text>
<text x="159.5" y="162.1">R18</text>
<text x="168.4" y="162.1">R19</text>
<text x="177.2" y="162.1">R20</text>
<text x="184.9" y="162.1">R21</text>
</g>
<text font-size="1.5" fill="#fff" x="123.3" y="24.8" transform="rotate(90 123.3 24.8)">www.TheEngineeringProjects.com</text>
<g font-size="1.2" fill="#fff">
<text x="132.7" y="29.7" transform="rotate(90 132.7 29.7)">ANALOG IN</text>
<text x="138.9" y="45.9" transform="rotate(90 138.9 45.9)">Reset BTN</text>
<text x="129.4" y="50.5" transform="rotate(90 129.4 50.5)">ON</text>
</g>
<g font-size="1.1">
<text x="189.9" y="8">LM016L</text>
<text x="192.3" y="21.7" transform="rotate(-90 192.3 21.7)">1</text>
<text x="192.9" y="19.2" transform="rotate(-90 192.9 19.2)">VSS</text>
<text x="193.5" y="21.7" transform="rotate(-90 193.5 21.7)">2</text>
<text x="194.1" y="19.2" transform="rotate(-90 194.1 19.2)">VDD</text>
<text x="194.8" y="21.7" transform="rotate(-90 194.8 21.7)">3</text>
<text x="195.4" y="19.2" transform="rotate(-90 195.4 19.2)">VEE</text>
<text x="197.4" y="21.7" transform="rotate(-90 197.4 21.7)">4</text>
<text x="198" y="19.2" transform="rotate(-90 198 19.2)">RS</text>
<text x="198.6" y="21.7" transform="rotate(-90 198.6 21.7)">5</text>
<text x="199.2" y="19.2" transform="rotate(-90 199.2 19.2)">RW</text>
<text x="199.9" y="21.7" transform="rotate(-90 199.9 21.7)">6</text>
<text x="200.5" y="19.2" transform="rotate(-90 200.5 19.2)">E</text>
<text x="202.4" y="21.7" transform="rotate(-90 202.4 21.7)">7</text>
<text x="203" y="19.2" transform="rotate(-90 203 19.2)">D0</text>
<text x="203.7" y="21.7" transform="rotate(-90 203.7 21.7)">8</text>
<text x="204.3" y="19.2" transform="rotate(-90 204.3 19.2)">D1</text>
<text x="205" y="21.7" transform="rotate(-90 205 21.7)">9</text>
<text x="205.6" y="19.2" transform="rotate(-90 205.6 19.2)">D2</text>
<text x="206.2" y="22.2" transform="rotate(-90 206.2 22.2)">10</text>
<text x="206.8" y="19.2" transform="rotate(-90 206.8 19.2)">D3</text>
<text x="207.5" y="22.2" transform="rotate(-90 207.5 22.2)">11</text>
<text x="208.1" y="19.2" transform="rotate(-90 208.1 19.2)">D4</text>
<text x="208.8" y="22.2" transform="rotate(-90 208.8 22.2)">12</text>
<text x="209.4" y="19.2" transform="rotate(-90 209.4 19.2)">D5</text>
<text x="210.1" y="22.2" transform="rotate(-90 210.1 22.2)">13</text>
<text x="210.7" y="19.2" transform="rotate(-90 210.7 19.2)">D6</text>
<text x="211.3" y="22.2" transform="rotate(-90 211.3 22.2)">14</text>
<text x="211.9" y="19.2" transform="rotate(-90 211.9 19.2)">D7</text>
<text x="111" y="26.6">0</text>
<text x="111" y="27.9">1</text>
<text x="111" y="29.1">2</text>
<text x="113.5" y="27.2">PD0/RXD RX</text>
<text x="113.5" y="28.4">PD1/TXD TX</text>
<text x="113.5" y="29.7">PD2/INT0</text>
<text x="131.1" y="29.1">PC4/ADC4/SDA</text>
<text x="131.2" y="27.8">PC5/ADC5/SCL</text>
<text x="140.6" y="27.2">A5</text>
<text x="140.6" y="28.5">A4</text>
<text x="140.6" y="29.8">A3</text>
<text x="111" y="30.4">3</text>
<text x="111" y="31.7">4</text>
<text x="111" y="32.9">5</text>
<text x="111" y="34.2">6</text>
<text x="111" y="35.5">7</text>
<text x="113.5" y="31">PD3/INT1~</text>
<text x="113.5" y="32.3">PD4/T0/XCK</text>
<text x="113.5" y="33.5">PD5/T1 ~</text>
<text x="113.5" y="34.8">PD6/AIN0~</text>
<text x="133.6" y="30.4">PC3/ADC3</text>
<text x="133.6" y="31.6">PC2/ADC2</text>
<text x="133.6" y="32.9">PC1/ADC1</text>
<text x="133.6" y="34.2">PC0/ADC0</text>
<text x="140.6" y="31">A2</text>
<text x="140.6" y="32.3">A1</text>
<text x="140.6" y="33.6">A0</text>
<text x="168.5" y="32.3">14</text>
<text x="168.5" y="33.6">15</text>
<text x="171.6" y="32.9">SCL</text>
<text x="171.6" y="34.2">SDA</text>
<text x="176.7" y="32.9">P0</text>
<text x="176.7" y="34.2">P1</text>
<text x="176.7" y="35.4">P2</text>
<text x="179.8" y="32.3">4</text>
<text x="179.8" y="33.6">5</text>
<text x="179.8" y="34.8">6</text>
<text x="110.5" y="40.6">10</text>
<text x="110.5" y="41.8">11</text>
<text x="111" y="38.1">8</text>
<text x="111" y="39.3">9</text>
<text x="113.5" y="36.1">PD7/AIN1</text>
<text x="113.5" y="38.7">PB0/ICP1/CLKO</text>
<text x="113.5" y="39.9">PB1/OC1A~</text>
<text x="113.5" y="41.1">PB2/SS/OC1B~</text>
<text x="136.2" y="39.5">GND</text>
<text x="136.4" y="40.8">VCC</text>
<text x="168.5" y="36.1">13</text>
<text x="169.1" y="38.7">1</text>
<text x="169.1" y="39.9">2</text>
<text x="169.1" y="41.2">3</text>
<text x="171.6" y="36.7">INT</text>
<text x="171.6" y="39.2">A0</text>
<text x="171.6" y="40.5">A1</text>
<text x="171.6" y="41.8">A2</text>
<text x="176.7" y="36.7">P3</text>
<text x="176.7" y="38">P4</text>
<text x="176.7" y="39.2">P5</text>
<text x="176.7" y="40.5">P6</text>
<text x="176.7" y="41.8">P7</text>
<text x="179.8" y="36.1">7</text>
<text x="179.8" y="37.4">9</text>
<text x="179.8" y="38.7">10</text>
<text x="179.8" y="39.9">11</text>
<text x="179.8" y="41.2">12</text>
<text x="110.5" y="43.1">12</text>
<text x="110.5" y="44.4">13</text>
<text x="113.5" y="42.4">PB3/MOSI/OC2A~</text>
<text x="113.5" y="43.7">PB4/MISO</text>
<text x="113.5" y="45">PB5/SCK</text>
<text x="113.5" y="47.5">AREF</text>
<text x="135.1" y="43.3">RESET</text>
<text x="170.8" y="43.8">PCF8574</text>
<text x="112.1" y="57.7">ARDUINO UNO</text>
<text x="74.3" y="71">500</text>
<text x="88.1" y="72">LED-RED</text>
<text x="105.5" y="69.7">IN1</text>
<text x="107.1" y="71">OUT</text>
<text x="146.2" y="71">IN</text>
<text x="149.1" y="71">OUT</text>
<text x="73.1" y="77.3">500</text>
<text x="103.5" y="76.9">CCT012</text>
<text x="105.5" y="73.5">IN2</text>
<text x="144.1" y="75.6">CCT013</text>
<text x="159.4" y="72.2">500</text>
<text x="170.6" y="73.2">LED-RED</text>
<text x="89.3" y="78.3">LED-RED</text>
<text x="123.9" y="81.1">500</text>
<text x="135" y="82.1">LED-GREEN</text>
<text x="183" y="100.2">IN1</text>
<text x="87.8" y="102.7">IN1</text>
<text x="90.6" y="105.3">OUT</text>
<text x="183" y="105.3">IN2</text>
<text x="187.2" y="102.7">OUT</text>
<text x="85.7" y="111.1">CCT001</text>
<text x="87.8" y="109.1">IN2</text>
<text x="180.9" y="109.9">CCT003</text>
<text x="208.4" y="112.9">IN1</text>
<text x="113.2" y="115.4">IN1</text>
<text x="113.2" y="119.3">IN2</text>
<text x="116" y="118">OUT</text>
<text x="208.4" y="116.7">IN2</text>
<text x="210" y="114.2">OUT</text>
<text x="87.8" y="125.6">IN1</text>
<text x="111.1" y="125.1">CCT008</text>
<text x="183" y="125.6">IN1</text>
<text x="206.3" y="120">CCT011</text>
<text x="87.8" y="129.4">IN2</text>
<text x="90.6" y="128.1">OUT</text>
<text x="183" y="130.7">IN2</text>
<text x="187.2" y="128.1">OUT</text>
<text x="85.7" y="132.7">CCT002</text>
<text x="180.9" y="134">CCT004</text>
<text x="64" y="150.6">LED-GREEN</text>
<text x="74.2" y="150.6">LED-GREEN</text>
<text x="83.1" y="150.6">LED-GREEN</text>
<text x="90.7" y="150.6">LED-GREEN</text>
<text x="160.5" y="151.8">LED-GREEN</text>
<text x="169.4" y="151.8">LED-GREEN</text>
<text x="178.3" y="151.8">LED-GREEN</text>
<text x="185.9" y="151.8">LED-GREEN</text>
<text x="63" y="158.5">500</text>
<text x="73.2" y="158.5">500</text>
<text x="82" y="158.5">500</text>
<text x="89.7" y="158.5">500</text>
<text x="159.5" y="163.5">500</text>
<text x="168.4" y="163.5">500</text>
<text x="177.2" y="163.5">500</text>
<text x="184.9" y="163.5">500</text>
</g>
<text font-size="1.1" fill="#0000c0" x="201" y="168.1">R21(2)</text>
<g font-size=".7" fill="#fff">
<text x="127.8" y="37.5" transform="rotate(-90 127.8 37.5)">ATMEGA328P-PU</text>
<text x="128.4" y="37.2" transform="rotate(-90 128.4 37.2)">1121</text>
</g>
</svg>
